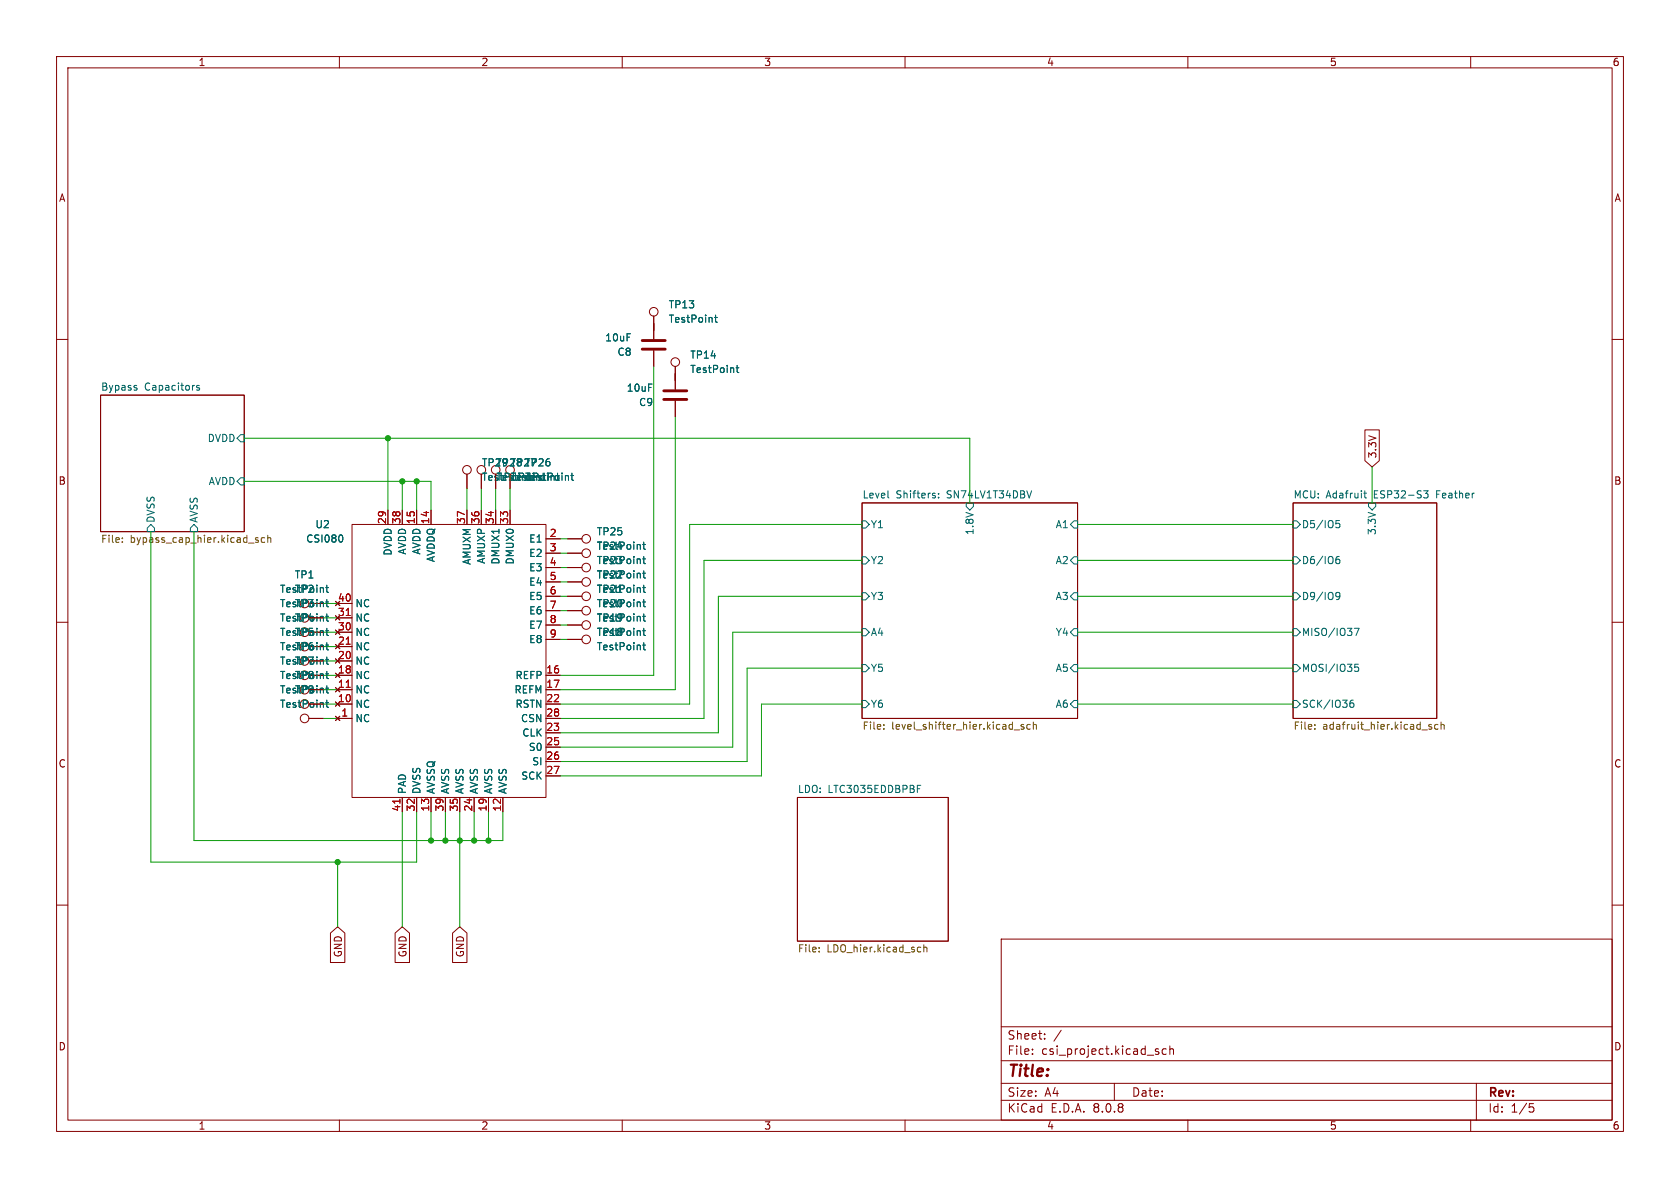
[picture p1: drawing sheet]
<svg xmlns="http://www.w3.org/2000/svg" width="297mm" height="210mm" viewBox="0 0 297 210" stroke-linecap="round" stroke-linejoin="round" font-family="sans-serif">
<g fill="none" stroke="#840000" stroke-width=".18">
<path d="M10 10h277v190h-277zM12 12h273v186h-273zM60 10v2M110 10v2M160 10v2M210 10v2M260 10v2M115.6 55.9v4M10 60h2M17.8 69.9h25.4v24.1h-25.4zM115.6 62v2.8M119.4 64.8v4"/>
<path d="M119.4 70.9v2.8M241.3 76h2.5v5.4l-1.2 1.2-1.3-1.2zM285 60h2M62.2 92.7h34.3v48.3h-34.3zM68.6 90.2v2.5M71.1 90.2v2.5M73.7 90.2v2.5M76.2 90.2v2.5M82.5 83.8v2.6M82.5 90.2v2.5M85.1 83.8v2.6M85.1 90.2v2.5"/>
<path d="M87.6 83.8v2.6M87.6 90.2v2.5M90.2 83.8v2.6M90.2 90.2v2.5M96.5 95.3h2.6M96.5 97.8h2.6M100.3 95.3h2.6M100.3 97.8h2.6M152.4 88.9h38.1v38.1h-38.1zM228.6 88.9h25.4v38.1h-25.4zM10 110h2M59.3 113.9l.8 .8"/>
<path d="M59.7 119.4h2.5M59.7 116.8h2.5M59.7 114.3h2.5M59.7 111.8h2.5M59.7 109.2h2.5M59.7 106.7h2.5M60.1 113.9l-.8 .8M96.5 119.4h2.6M96.5 100.3h2.6M96.5 102.9h2.6M96.5 105.4h2.6M96.5 108h2.6"/>
<path d="M96.5 110.5h2.6M96.5 113h2.6M100.3 100.3h2.6M100.3 102.9h2.6M100.3 105.4h2.6M100.3 108h2.6M100.3 110.5h2.6M100.3 113h2.6M285 110h2M54.6 127h2.5M59.3 126.6l.8 .8M59.3 121.5l.8 .8"/>
<path d="M59.7 127h2.5M59.7 124.5h2.5M59.7 121.9h2.5M60.1 126.6l-.8 .8M60.1 121.5l-.8 .8M96.5 127h2.6M96.5 124.5h2.6M96.5 121.9h2.6M96.5 129.5h2.6M96.5 132.1h2.6M96.5 134.6h2.6M96.5 137.2h2.6"/>
<path d="M71.1 141v2.5M73.7 141v2.5M76.2 141v2.5M78.7 141v2.5M81.3 141v2.5M83.8 141v2.5M86.4 141v2.5M88.9 141v2.5M141 141h26.6v25.4h-26.6zM10 160h2M58.4 164.9l1.3-1.1 1.3 1.1v5.2h-2.6zM69.8 164.9l1.3-1.1 1.3 1.1v5.2h-2.6z"/>
<path d="M80 164.9l1.3-1.1 1.3 1.1v5.2h-2.6zM177 166h108v32h-108zM285 160h2M60 198v2M110 198v2M160 198v2M177 194.5h108M177 191.5h108M177 187.5h108M177 181.5h108M182.5 186.3v.1M182.5 185.5v.1"/>
<path d="M184.7 183.6v.1M184.7 182.8v.1M187.6 182.1l-1.3 2M197 191.5v3M204.5 185.9l.3 .1 .1 .2-.2 .2h-.3M204.5 185.4l.3 .1M206.2 185.5l-.5-.1-.2 .3v.4l.1 .2h.6M206.8 185.5l.2-.1 .4 .1 .1 .9M206.8 184.9v1.5M210 198v2M260 198v2M261 191.5v6.5"/>
<path d="M270.4 195.1h.7M270.5 195.7h.4l.3 .3-.2 .5-.5 .1"/>
<circle cx="115.6" cy="55.1" r=".76"/>
<circle cx="119.4" cy="64" r=".76"/>
<circle cx="82.5" cy="83.1" r=".76"/>
<circle cx="85.1" cy="83.1" r=".76"/>
<circle cx="87.6" cy="83.1" r=".76"/>
<circle cx="90.2" cy="83.1" r=".76"/>
<circle cx="103.6" cy="95.2" r=".76"/>
<circle cx="103.6" cy="97.8" r=".76"/>
<circle cx="103.6" cy="107.9" r=".76"/>
<circle cx="103.6" cy="113" r=".76"/>
<circle cx="103.6" cy="102.9" r=".76"/>
<circle cx="103.6" cy="100.3" r=".76"/>
<circle cx="103.6" cy="105.4" r=".76"/>
<circle cx="103.6" cy="110.5" r=".76"/>
<circle cx="53.8" cy="127" r=".76"/>
</g>
<g fill="none" stroke="#006464" stroke-width=".18">
<path d="M126.3 56.1h.5M126.5 55.7v1.1l.3 .2M24 68.6l.2 .1-.2 .3M24 68.1l.2 .1M35.2 68.2l-.3-.1-.1 .2v.2l.4 .1v.3h-.4M41.9 77.5l.6-.7h.7v1.3h-.7zM130.1 65h.5M130.3 64.6v1.1l.3 .2M26.7 92.7l.6 .6v.7h-1.3v-.7zM34.3 92.7l.6 .6v.7h-1.2v-.7zM41.9 85.1l.6-.6h.7v1.2h-.7zM60.4 94.6l.2 .4-.2 .8"/>
<path d="M85.3 83.6h.7M85.7 83.6v1.3M86.4 84.5l.6-.1v-.3h-.4l-.2 .1 .1 .6h.5M100.9 84.1h.5M101.1 83.6v1.1l.3 .2M113.6 96.3h.5M113.6 98.8h.5M113.8 98.4v1.1l.3 .1M113.8 95.8v1.1l.3 .2M152.4 92.1h.6l.7 .6-.7 .6h-.6zM152.4 98.4h.6l.7 .7-.7 .6h-.6zM157 88h.2"/>
<path d="M165.3 87.7v.3M165.9 87.9v.1M165.9 87.2v.2M170.8 88.9h1.3v.6l-.7 .7-.6-.7zM182.4 86.8l-.4 1.2M189.2 92.7l.7-.6h.6v1.2h-.6zM189.2 99.1l.7-.7h.6v1.3h-.6zM228.6 92.1h.6l.7 .6-.7 .6h-.6zM228.6 98.4h.6l.7 .7-.7 .6h-.6zM236.2 92h.6M236.2 92.6l.4-.1 .3 .2-.1 .5h-.6M236.2 99l.4-.1 .3 .2-.1 .5h-.4l-.2-.1"/>
<path d="M236.8 98.4h-.4l-.2 .3M241.1 87.2h.5M241.3 86.8v1l.3 .2M241.9 88.9h1.3v.6l-.6 .7-.7-.7zM251.7 86.8h.8l-.5 .4 .4 .2v.5l-.2 .1h-.5M57.6 116.6h.5M57.6 119.1h.5M57.6 114h.5M57.6 103.9h.5M57.6 106.4h.5M57.6 109h.5M57.6 111.5h.5"/>
<path d="M57.8 103.4v1.1l.3 .2M57.8 116.1v1.1l.3 .2M57.8 106v1.1l.3 .2M57.8 108.5v1.1l.3 .2M57.8 111.1v1.1l.3 .1M57.8 113.6v1.1l.3 .2M57.8 118.7v1.1l.3 .2M113.6 114h.5M113.6 103.9h.5M113.6 106.4h.5M113.6 109h.5M113.6 111.5h.5"/>
<path d="M113.6 101.3h.5M113.8 103.4v1.1l.3 .2M113.8 113.6v1.1l.3 .2M113.8 100.9v1.1l.3 .2M113.8 106v1.1l.3 .2M113.8 108.5v1.1l.3 .2M113.8 111.1v1.1l.3 .1M152.4 111.1h.6l.7 .7-.7 .6h-.6zM152.4 117.5h.6l.7 .6-.7 .6h-.6zM152.4 104.8h.6l.7 .6-.7 .6h-.6zM189.9 117.5h.6v1.2h-.6l-.7-.6zM189.9 104.8h.6v1.2h-.6l-.7-.6z"/>
<path d="M189.9 111.1h.6v1.3h-.6l-.7-.6zM228.6 104.8h.6l.7 .6-.7 .6h-.6zM228.6 111.1h.6l.7 .7-.7 .6h-.6zM228.6 117.5h.6l.7 .6-.7 .6h-.6zM236.2 104.8l.2-.1 .4 .1a.84 .84 0 0 1-.3 1.2h-.2M236.9 105.3l-.3 .2-.4-.1M239.4 111.1h.9l-.6 1.2M240.1 117.4h-.6v.6l.2-.1 .4 .1 .1 .1-.1 .5-.1 .1-.5-.1M57.6 124.2h.5M57.6 121.7h.5M57.8 123.8v1.1l.3 .1M57.8 121.2v1.1l.3 .2"/>
<path d="M152.4 123.8h.6l.7 .7-.7 .6h-.6zM162.2 139.4h.4M162.2 138.8h.6M189.9 123.8h.6v1.3h-.6l-.7-.6zM228.6 123.8h.6l.7 .7-.7 .6h-.6zM239.2 123.8h-.3a.86 .86 0 0 0 0 1.2l.4-.1 .1-.4-.3-.2h-.4l-.1 .2"/>
</g>
<g fill="none" stroke="#725600" stroke-width=".18">
<path d="M21.6 95.8v.1M21.6 95.1v.1M45.2 95.4l.4 .1 .1 .2-.2 .2-.3-.1M45.2 95.1h.4M46.8 95.1l-.4-.1-.2 .3 .1 .5h.5M47.3 95.2l.2-.2 .3 .1 .1 .8M47.3 94.6v1.3M156.2 128.8v.1M156.2 128.1v.1M179.3 129h1M181 128.1h-.3l-.2 .1 .1 .2 .4 .1v.3h-.5M182.1 128.1h-.3l-.3 .2 .1 .5h.5"/>
<path d="M182.7 128.2l.2-.1h.3v.8M182.7 127.6v1.3M232.4 128.8v.1M232.4 128.1v.1M253.1 128.1h-.3l-.2 .1v.2l.5 .1v.3h-.5M254.2 128.1h-.3l-.3 .2 .1 .5h.5M254.8 128.2l.1-.1h.3l.1 .8M254.8 127.6v1.3M144.8 168.2v.1M144.8 167.5v.1M162.4 167.4l.4 .1M162.8 168.2l-.4 .1"/>
<path d="M163.3 167.6l.2-.2 .3 .1 .1 .8M163.3 167v1.3"/>
</g>
<path d="M61.2 113.9h.7M61.2 108.8h.7M61.2 121.5h.7M70.7 141.3v.7" fill="none" stroke="#a90000" stroke-width=".18"/>
<path d="M113.5 60.2h4.1M113.5 61.7h4.1M117.3 69.1h4.1M117.3 70.6h4.1" fill="none" stroke="#840000" stroke-width=".51"/>
<g fill="none" stroke="#009600" stroke-width=".18">
<path d="M115.6 57.2v1.2M43.2 77.5h128.2v11.4M68.6 77.5v12.7M115.6 64.8v54.6h-16.5M119.4 66v1.3M119.4 73.7v48.2h-20.3M26.7 94v58.4h47v-8.9M34.3 94v54.6h54.6v-5.1M43.2 85.1h33v5.1M71.1 85.1v5.1M73.7 85.1v5.1M82.5 86.4v3.8"/>
<path d="M85.1 86.4v3.8M87.6 86.4v3.8M90.2 86.4v3.8M99.1 95.3h1.2M99.1 97.8h1.2M152.4 99.1h-27.9v27.9h-25.4M152.4 92.7h-30.5v31.8h-22.8M190.5 99.1h38.1M190.5 92.7h38.1M242.6 82.6v6.3M57.1 111.8h2.6M57.1 114.3h2.6"/>
<path d="M57.1 106.7h2.6M57.1 109.2h2.6M57.1 119.4h2.6M57.1 116.8h2.6M99.1 105.4h1.2M99.1 102.9h1.2M99.1 108h1.2M99.1 100.3h1.2M99.1 110.5h1.2M99.1 113h1.2M152.4 105.4h-25.4v24.1h-27.9M152.4 118.1h-20.3v16.5h-33"/>
<path d="M152.4 111.8h-22.9v20.3h-30.4M190.5 118.1h38.1M190.5 111.8h38.1M190.5 105.4h38.1M57.1 124.5h2.6M57.1 127h2.6M57.1 121.9h2.6M152.4 124.5h-17.8v12.7h-35.5M190.5 124.5h38.1M59.7 152.4v11.4M71.1 143.5v20.3M76.2 143.5v5.1"/>
<path d="M78.7 143.5v5.1M81.3 143.5v20.3M83.8 143.5v5.1M86.4 143.5v5.1"/>
</g>
<g fill="#009600" stroke="#009600" stroke-width=".18">
<circle cx="71.1" cy="85.1" r=".46"/>
<circle cx="68.6" cy="77.5" r=".46"/>
<circle cx="73.7" cy="85.1" r=".46"/>
<circle cx="76.2" cy="148.6" r=".46"/>
<circle cx="59.7" cy="152.4" r=".46"/>
<circle cx="81.3" cy="148.6" r=".46"/>
<circle cx="83.8" cy="148.6" r=".46"/>
<circle cx="78.7" cy="148.6" r=".46"/>
<circle cx="86.4" cy="148.6" r=".46"/>
</g>
<text font-size="2.8" fill="#840000" x="178" y="190.9">Title:</text>
<g font-size="2.1" fill="#840000">
<text x="178" y="184">Sheet:</text>
<text x="178" y="186.7">File:</text>
<text x="184.1" y="186.7">csi_project.kicad_sch</text>
<text x="178" y="196.9">KiCad</text>
<text x="178" y="194.1">Size:</text>
<text x="184.7" y="194.1">A4</text>
<text x="185.7" y="196.9">E.D.A.</text>
<text x="193.3" y="196.9">8.0.8</text>
<text x="200" y="194.1">Date:</text>
<text x="263" y="194.3">Rev:</text>
<text x="263" y="196.9">Id:</text>
<text x="267.1" y="196.9">1/5</text>
</g>
<g font-size="1.8" fill="#840000">
<text x="35" y="11.9">1</text>
<text x="85" y="11.9">2</text>
<text x="135" y="11.9">3</text>
<text x="185" y="11.9">4</text>
<text x="235" y="11.9">5</text>
<text x="285" y="11.9">6</text>
<text x="10.3" y="35.9">A</text>
<text x="285.3" y="35.9">A</text>
<text x="243.5" y="81.1" transform="rotate(-90 243.5 81.1)">3.3V</text>
<text x="10.3" y="85.9">B</text>
<text x="285.3" y="85.9">B</text>
<text x="49.4" y="110.1">TestPoint</text>
<text x="49.4" y="117.7">TestPoint</text>
<text x="49.4" y="125.3">TestPoint</text>
<text x="49.4" y="122.8">TestPoint</text>
<text x="10.3" y="135.9">C</text>
<text x="285.3" y="135.9">C</text>
<text x="60.6" y="169.3" transform="rotate(-90 60.6 169.3)">GND</text>
<text x="72.1" y="169.3" transform="rotate(-90 72.1 169.3)">GND</text>
<text x="82.2" y="169.3" transform="rotate(-90 82.2 169.3)">GND</text>
<text x="10.3" y="185.9">D</text>
<text x="285.3" y="185.9">D</text>
<text x="35" y="199.9">1</text>
<text x="85" y="199.9">2</text>
<text x="135" y="199.9">3</text>
<text x="185" y="199.9">4</text>
<text x="235" y="199.9">5</text>
<text x="285" y="199.9">6</text>
</g>
<g font-size="1.8" fill="#006464">
<text x="118.1" y="57.3">TestPoint</text>
<text x="118.1" y="54.7">TP13</text>
<text x="106.9" y="60.6">10uF</text>
<text x="109.1" y="63.1">C8</text>
<text x="121.9" y="63.6">TP14</text>
<text x="17.8" y="69.1">Bypass</text>
<text x="25.5" y="69.1">Capacitors</text>
<text x="110.7" y="69.4">10uF</text>
<text x="112.9" y="72">C9</text>
<text x="121.9" y="66.1">TestPoint</text>
<text x="36.6" y="78.3">DVDD</text>
<text x="85.1" y="82.7">TP29 TP27</text>
<text x="87.6" y="82.7">TP28 TP26</text>
<text x="36.8" y="86">AVDD</text>
<text x="87.6" y="85.2">TestPoint</text>
<text x="90.2" y="85.2">TestPoint</text>
<text x="92.7" y="85.2">TestPoint</text>
<text x="152.4" y="88.2">Level</text>
<text x="158.4" y="88.2">Shifters:</text>
<text x="167.5" y="88.2">SN74LV1T34DBV</text>
<text x="228.6" y="88.2">MCU:</text>
<text x="234.4" y="88.2">Adafruit</text>
<text x="243" y="88.2">ESP32-S3</text>
<text x="254.2" y="88.2">Feather</text>
<text x="27.5" y="92.5" transform="rotate(-90 27.5 92.5)">DVSS</text>
<text x="35.2" y="92.5" transform="rotate(-90 35.2 92.5)">AVSS</text>
<text x="55.7" y="93.6">U2</text>
<text x="105.4" y="94.8">TP25</text>
<text x="153.9" y="93.6">Y1</text>
<text x="172.3" y="94.7" transform="rotate(-90 172.3 94.7)">1.8V</text>
<text x="186.5" y="93.6">A1</text>
<text x="230.1" y="93.6">D5/IO5</text>
<text x="243.4" y="94.7" transform="rotate(-90 243.4 94.7)">3.3V</text>
<text x="54" y="96.1">CSI080</text>
<text x="69.4" y="98.3" transform="rotate(-90 69.4 98.3)">DVDD</text>
<text x="72" y="98.1" transform="rotate(-90 72 98.1)">AVDD</text>
<text x="74.5" y="98.1" transform="rotate(-90 74.5 98.1)">AVDD</text>
<text x="77.1" y="99.5" transform="rotate(-90 77.1 99.5)">AVDDQ</text>
<text x="83.4" y="100" transform="rotate(-90 83.4 100)">AMUXM</text>
<text x="86" y="99.8" transform="rotate(-90 86 99.8)">AMUXP</text>
<text x="88.5" y="99.9" transform="rotate(-90 88.5 99.9)">DMUX1</text>
<text x="91" y="99.9" transform="rotate(-90 91 99.9)">DMUX0</text>
<text x="93.5" y="96.1">E1</text>
<text x="93.5" y="98.7">E2</text>
<text x="93.5" y="101.2">E3</text>
<text x="105.4" y="97.4">TestPoint</text>
<text x="105.4" y="99.9">TestPoint</text>
<text x="105.4" y="97.4">TP24</text>
<text x="105.4" y="99.9">TP23</text>
<text x="153.9" y="99.9">Y2</text>
<text x="186.5" y="99.9">A2</text>
<text x="230.1" y="99.9">D6/IO6</text>
<text x="49.4" y="107.5">TestPoint</text>
<text x="49.4" y="105">TestPoint</text>
<text x="52" y="105">TP2</text>
<text x="52" y="102.5">TP1</text>
<text x="52" y="107.5">TP3</text>
<text x="62.7" y="107.5">NC</text>
<text x="93.5" y="103.7">E4</text>
<text x="93.5" y="106.3">E5</text>
<text x="105.4" y="105">TestPoint</text>
<text x="105.4" y="107.5">TestPoint</text>
<text x="105.4" y="102.5">TestPoint</text>
<text x="105.4" y="102.5">TP22</text>
<text x="105.4" y="105">TP21</text>
<text x="105.4" y="107.5">TP20</text>
<text x="153.9" y="106.3">Y3</text>
<text x="186.5" y="106.3">A3</text>
<text x="230.1" y="106.3">D9/IO9</text>
<text x="49.4" y="112.6">TestPoint</text>
<text x="52" y="112.6">TP5</text>
<text x="52" y="110.1">TP4</text>
<text x="62.7" y="112.6">NC</text>
<text x="62.7" y="110.1">NC</text>
<text x="93.5" y="108.8">E6</text>
<text x="93.5" y="111.4">E7</text>
<text x="93.5" y="113.9">E8</text>
<text x="105.4" y="110.1">TestPoint</text>
<text x="105.4" y="112.6">TestPoint</text>
<text x="105.4" y="110.1">TP19</text>
<text x="105.4" y="112.6">TP18</text>
<text x="153.9" y="112.6">A4</text>
<text x="186.5" y="112.6">Y4</text>
<text x="230.1" y="112.6">MISO/IO37</text>
<text x="49.4" y="115.2">TestPoint</text>
<text x="52" y="115.2">TP6</text>
<text x="52" y="117.7">TP7</text>
<text x="62.7" y="117.7">NC</text>
<text x="62.7" y="115.2">NC</text>
<text x="105.4" y="115.2">TestPoint</text>
<text x="153.9" y="119">Y5</text>
<text x="186.5" y="119">A5</text>
<text x="230.1" y="119">MOSI/IO35</text>
<text x="49.4" y="120.2">TestPoint</text>
<text x="52" y="122.8">TP9</text>
<text x="52" y="120.2">TP8</text>
<text x="62.7" y="125.3">NC</text>
<text x="62.7" y="122.8">NC</text>
<text x="62.7" y="120.2">NC</text>
<text x="90.8" y="122.8">REFM</text>
<text x="91" y="120.2">REFP</text>
<text x="91" y="125.3">RSTN</text>
<text x="153.9" y="125.3">Y6</text>
<text x="186.5" y="125.3">A6</text>
<text x="230.1" y="125.3">SCK/IO36</text>
<text x="62.7" y="127.9">NC</text>
<text x="92" y="127.9">CSN</text>
<text x="92.2" y="130.4">CLK</text>
<text x="93.4" y="132.9">S0</text>
<text x="94" y="135.5">SI</text>
<text x="72" y="140.5" transform="rotate(-90 72 140.5)">PAD</text>
<text x="74.5" y="140.5" transform="rotate(-90 74.5 140.5)">DVSS</text>
<text x="77.1" y="140.5" transform="rotate(-90 77.1 140.5)">AVSSQ</text>
<text x="79.6" y="140.5" transform="rotate(-90 79.6 140.5)">AVSS</text>
<text x="82.1" y="140.5" transform="rotate(-90 82.1 140.5)">AVSS</text>
<text x="84.7" y="140.5" transform="rotate(-90 84.7 140.5)">AVSS</text>
<text x="87.2" y="140.5" transform="rotate(-90 87.2 140.5)">AVSS</text>
<text x="89.8" y="140.5" transform="rotate(-90 89.8 140.5)">AVSS</text>
<text x="92.1" y="138">SCK</text>
<text x="141" y="140.3">LDO:</text>
<text x="146.4" y="140.3">LTC3035EDDBPBF</text>
</g>
<g font-size="1.8" fill="#a90000">
<text x="68.3" y="92.8" transform="rotate(-90 68.3 92.8)">29</text>
<text x="70.9" y="92.8" transform="rotate(-90 70.9 92.8)">38</text>
<text x="73.4" y="92.8" transform="rotate(-90 73.4 92.8)">15</text>
<text x="75.9" y="92.8" transform="rotate(-90 75.9 92.8)">14</text>
<text x="82.3" y="92.8" transform="rotate(-90 82.3 92.8)">37</text>
<text x="84.8" y="92.8" transform="rotate(-90 84.8 92.8)">36</text>
<text x="87.4" y="92.8" transform="rotate(-90 87.4 92.8)">34</text>
<text x="89.9" y="92.8" transform="rotate(-90 89.9 92.8)">33</text>
<text x="97.1" y="95">2</text>
<text x="97.1" y="97.5">3</text>
<text x="97.1" y="100.1">4</text>
<text x="59.6" y="106.4">40</text>
<text x="97.1" y="102.6">5</text>
<text x="97.1" y="105.2">6</text>
<text x="97.1" y="107.7">7</text>
<text x="59.6" y="111.5">30</text>
<text x="59.6" y="109">31</text>
<text x="97.1" y="110.2">8</text>
<text x="97.1" y="112.8">9</text>
<text x="59.6" y="119.1">18</text>
<text x="59.6" y="116.6">20</text>
<text x="59.6" y="114">21</text>
<text x="96.5" y="119.1">16</text>
<text x="59.6" y="124.2">10</text>
<text x="59.6" y="121.7">11</text>
<text x="96.5" y="121.7">17</text>
<text x="96.5" y="124.2">22</text>
<text x="60.3" y="126.7">1</text>
<text x="96.5" y="129.3">23</text>
<text x="96.5" y="131.8">25</text>
<text x="96.5" y="126.7">28</text>
<text x="96.5" y="134.4">26</text>
<text x="96.5" y="136.9">27</text>
<text x="70.9" y="143.6" transform="rotate(-90 70.9 143.6)">41</text>
<text x="73.4" y="143.6" transform="rotate(-90 73.4 143.6)">32</text>
<text x="75.9" y="143.6" transform="rotate(-90 75.9 143.6)">13</text>
<text x="78.5" y="143.6" transform="rotate(-90 78.5 143.6)">39</text>
<text x="81" y="143.6" transform="rotate(-90 81 143.6)">35</text>
<text x="83.6" y="143.6" transform="rotate(-90 83.6 143.6)">24</text>
<text x="86.1" y="143.6" transform="rotate(-90 86.1 143.6)">19</text>
<text x="88.6" y="143.6" transform="rotate(-90 88.6 143.6)">12</text>
</g>
<g font-size="1.8" fill="#725600">
<text x="17.8" y="96.3">File:</text>
<text x="23" y="96.3">bypass_cap_hier.kicad_sch</text>
<text x="152.4" y="129.3">File:</text>
<text x="157.6" y="129.3">level_shifter_hier.kicad_sch</text>
<text x="228.6" y="129.3">File:</text>
<text x="233.8" y="129.3">adafruit_hier.kicad_sch</text>
<text x="141" y="168.7">File:</text>
<text x="146.2" y="168.7">LDO_hier.kicad_sch</text>
</g>
</svg>
